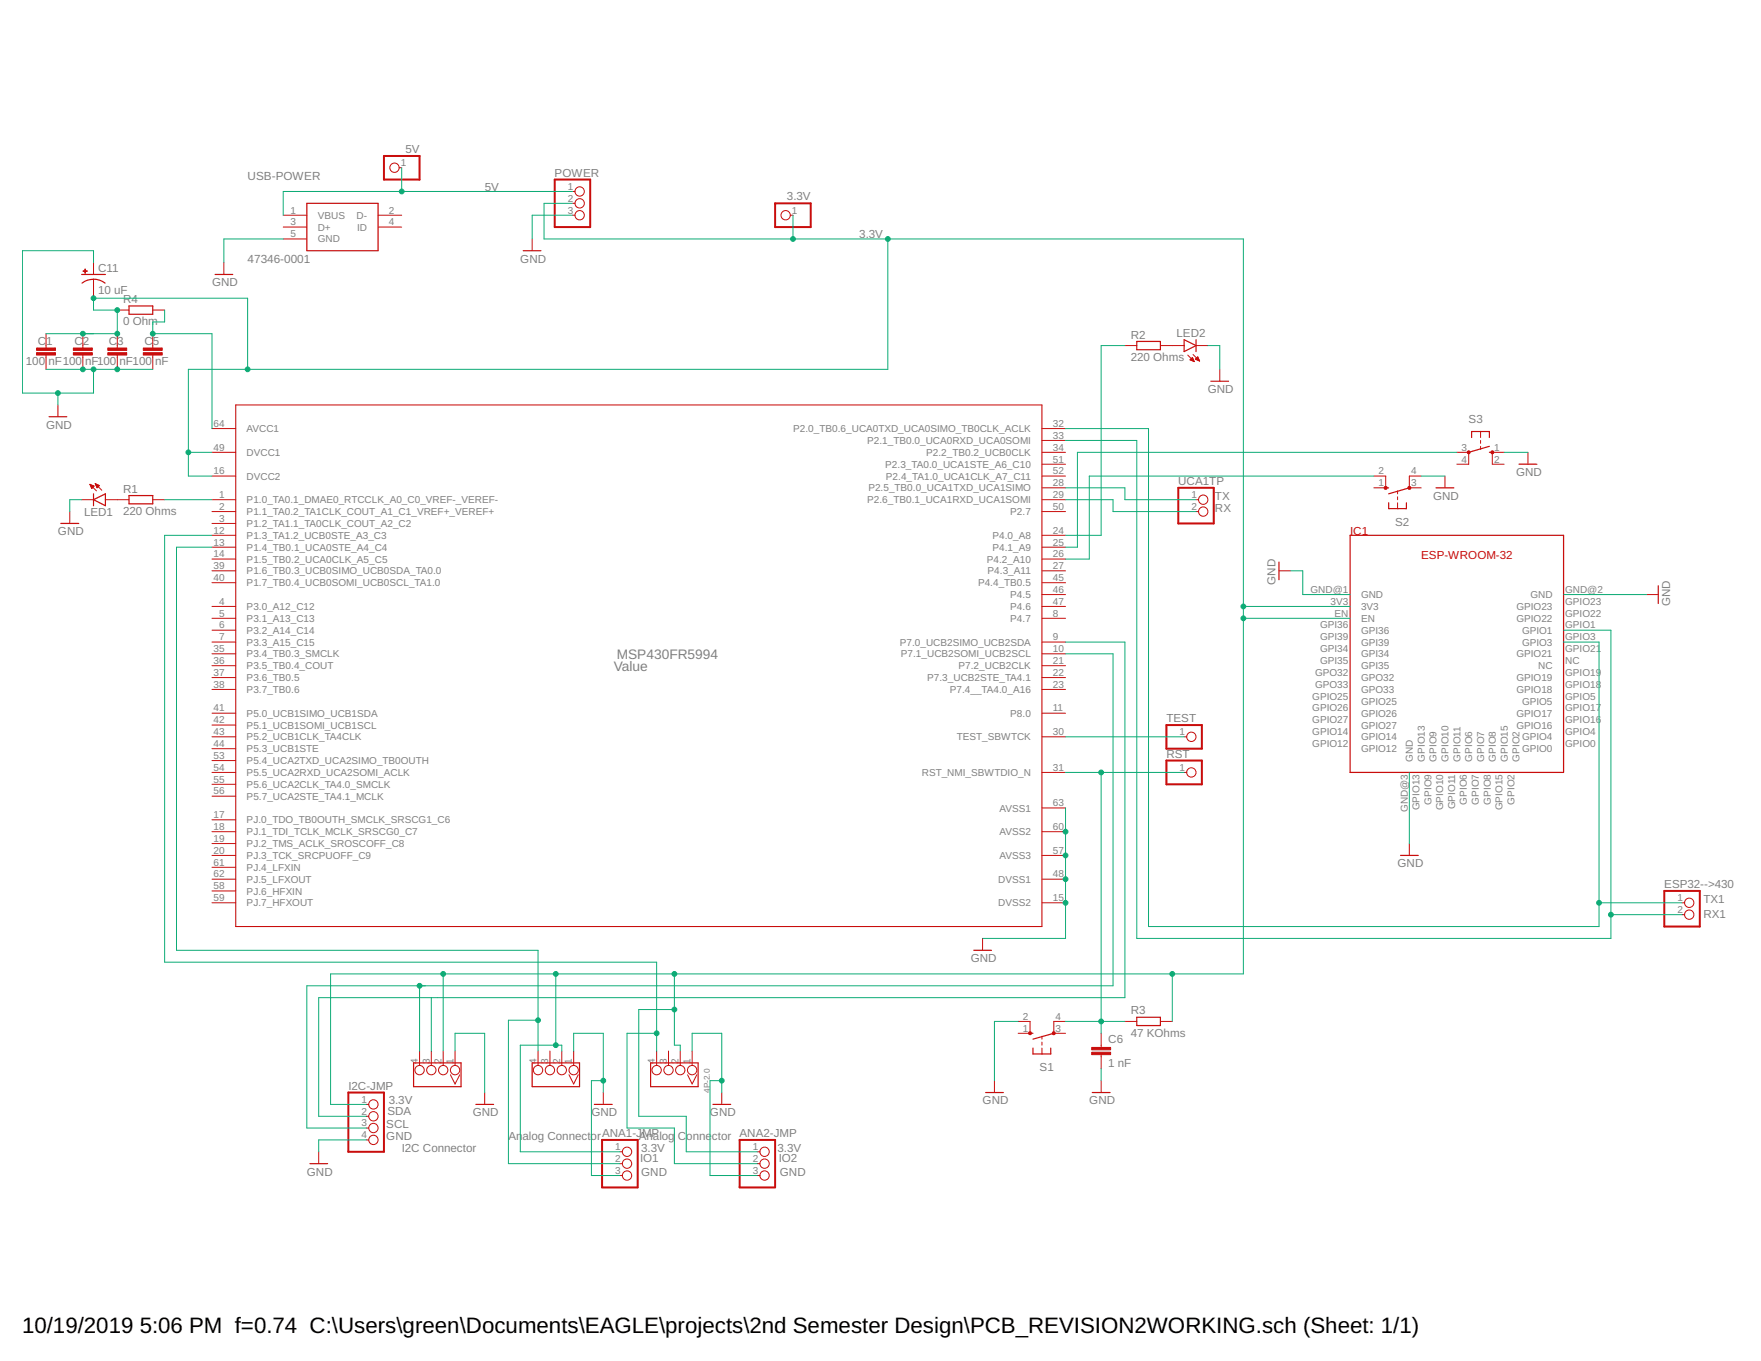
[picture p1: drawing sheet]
<svg xmlns="http://www.w3.org/2000/svg" width="279mm" height="216mm" viewBox="0 0 279 216" stroke-linecap="round" stroke-linejoin="round" font-family="sans-serif">
<g fill="none" stroke="#c90d0c" stroke-width=".16">
<path d="M44.9 34.1h3.8M44.9 36h3.8M44.9 37.9h3.8M60 34.1h3.7M60 36h3.7M63.3 26.6h.4M84.4 37.9v1.9M90.8 34.1h.4M90.8 30.4h.4M90.8 32.3h.4M125.4 34.1h.4M7.3 52.9v2.3"/>
<path d="M7.3 56.3v2.3M13.1 52.9v2.3M13.1 56.3v2.3M14.8 41.7v1.8M14.8 44.3v3M18.6 52.9v2.3M18.6 56.3v2.3M18.6 49.2h1.9M24.2 52.9v2.3M24.2 56.3v2.3M24.2 49.2h1.9M35.5 41.7v1.8"/>
<path d="M178.5 54.8h1.9M184.1 54.8h3.8M188.4 56.3l1.1 1.1M188.8 57h.5M188.9 57.1h.5M188.9 57h.4M189 56.9h.3M189.1 57.2h.3M189.1 56.8h.1M189.2 56.7l-.4 .4 .7 .3M189.2 56.7l.3 .7M189.2 56.7h.1"/>
<path d="M189.3 56.2l1 1.1M189.3 57.3h.1M189.7 57l.3-.4 .3 .7zM189.7 57h.5M189.8 54.8h1.8M189.8 56.9h.4M189.8 57h.4M189.8 56.8h.3M189.9 56.7h.2M190 57.1h.3M190 56.6h.1M190.2 57.2h.1"/>
<path d="M193.5 58.6v1.9M9.2 64.2v1.9M13 79.3h1.8M14.3 76.8l1 1.1M14.3 76.8l.6 .3-.3 .4M14.3 76.8l.3 .7M14.3 76.9h.2M14.4 77h.2M14.4 77.1h.4M14.4 77.2h.5M14.4 77.2h.4M14.5 77.3h.2"/>
<path d="M14.5 77.4h.1M14.5 77.5h.1M15.1 76.7l1.1 1.1M15.1 76.7l.7 .3-.4 .4zM15.1 76.8h.1M15.2 76.8h.1M15.2 76.9h.3M15.2 77h.5M15.3 77.1h.4M15.3 77.2h.3M15.4 77.3h.1M16.7 79.3h3.8"/>
<path d="M24.2 79.3h1.9M33.6 79.3h3.8M33.6 75.5h3.8M33.6 68h3.8M33.6 71.8h3.8M165.3 79.3h3.8M165.3 75.5h3.8M165.3 77.4h3.8M165.3 68h3.8M165.3 69.9h3.8M165.3 71.8h3.8M165.3 73.6h3.8"/>
<path d="M189.8 79.3h.4M218 75.5h1.9v1.9h-1.9M221.7 77.9v.4M221.7 78.8v.5M221.7 79.8v.9M225.5 75.5h-1.9v1.9h1.9M229.3 75.5v1.9M231.1 71.8h1.9v1.8h-1.9M234.9 68.5v.9M234.9 69.9v.4M234.9 70.8v.5M238.7 71.8h-1.9v1.8h1.9"/>
<path d="M242.4 71.8v1.8M11.1 81.2v1.8M33.6 81.2h3.8M33.6 83h3.8M33.6 96.2h3.8M33.6 98.1h3.8M33.6 100h3.8M33.6 84.9h3.8M33.6 86.8h3.8M33.6 88.7h3.8M33.6 90.6h3.8M33.6 92.4h3.8"/>
<path d="M165.3 81.2h3.8M165.3 96.2h3.8M165.3 98.1h3.8M165.3 84.9h3.8M165.3 86.8h3.8M165.3 88.7h3.8M165.3 90.6h3.8M165.3 92.4h3.8M165.3 94.3h3.8M189.8 81.2h.4M202.9 90.6h1.9M261.2 94.3h1.9"/>
<path d="M33.6 101.9h3.8M33.6 103.7h3.8M33.6 113.1h3.8M33.6 105.6h3.8M33.6 107.5h3.8M33.6 109.4h3.8M33.6 116.9h3.8M33.6 115h3.8M33.6 118.8h3.8M165.3 101.9h3.8M165.3 103.7h3.8M165.3 113.1h3.8"/>
<path d="M165.3 105.6h3.8M165.3 107.5h3.8M165.3 109.4h3.8M165.3 116.9h3.8M187.9 116.9h.4M33.6 130h3.8M33.6 131.9h3.8M33.6 133.8h3.8M33.6 135.7h3.8M33.6 122.5h3.8M33.6 139.5h3.8M33.6 120.6h3.8"/>
<path d="M33.6 124.4h3.8M33.6 126.3h3.8M33.6 137.6h3.8M165.3 131.9h3.8M165.3 135.7h3.8M165.3 122.5h3.8M165.3 139.5h3.8M165.3 128.2h3.8M187.9 122.5h.4M223.6 133.8v1.9M33.6 143.2h3.8M33.6 141.3h3.8"/>
<path d="M155.9 148.9v1.8M165.3 143.2h3.8M266.9 143.2h.4M266.9 145.1h.4M58.1 175.2h.4M58.1 177.1h.4M58.1 178.9h.4M66.6 166.7v2.3M68.4 166.7v2.3M70.3 166.7v2.3M71.5 170.5l.7 1.5 .7-1.5M72.2 166.7v2.3"/>
<path d="M76.9 173.3v1.9M85.4 166.7v2.3M87.2 166.7v2.3M89.1 166.7v2.3M90.3 170.5l.7 1.5 .7-1.5M91 166.7v2.3M95.7 173.3v1.9M104.2 166.7v2.3M106.1 166.7v2.3M107.9 166.7v2.3M109.1 170.5l.7 1.5 .8-1.5M109.8 166.7v2.3"/>
<path d="M114.5 173.3v1.9M157.8 171.4v1.9M161.5 162h1.9v1.9h-1.9M165.3 164.4v.4M165.3 165.3v.5M165.3 166.3v.9M169.1 162h-1.9v1.9h1.9M174.7 163.9v2.3M174.7 167.3v2.2M174.7 171.4v1.9M178.5 162h1.9M184.1 162h1.9"/>
<path d="M50.6 182.7v1.9M58.1 180.8h.4M98.3 182.7h.5M98.3 184.6h.5M98.3 186.5h.5M120.2 182.7h.4M120.2 184.6h.4M120.2 186.5h.4"/>
<circle cx="62.6" cy="26.6" r=".74"/>
<circle cx="92" cy="30.4" r=".74"/>
<circle cx="92" cy="32.3" r=".74"/>
<circle cx="92" cy="34.1" r=".74"/>
<circle cx="124.7" cy="34.1" r=".74"/>
<circle cx="190.9" cy="79.3" r=".74"/>
<circle cx="190.9" cy="81.2" r=".74"/>
<circle cx="189" cy="116.9" r=".74"/>
<circle cx="189" cy="122.5" r=".74"/>
<circle cx="268" cy="145.1" r=".74"/>
<circle cx="268" cy="143.2" r=".74"/>
<circle cx="59.2" cy="177.1" r=".74"/>
<circle cx="59.2" cy="178.9" r=".74"/>
<circle cx="59.2" cy="175.2" r=".74"/>
<circle cx="66.6" cy="169.8" r=".74"/>
<circle cx="68.4" cy="169.8" r=".74"/>
<circle cx="70.3" cy="169.8" r=".74"/>
<circle cx="72.2" cy="169.8" r=".74"/>
<circle cx="85.4" cy="169.8" r=".74"/>
<circle cx="87.2" cy="169.8" r=".74"/>
<circle cx="89.1" cy="169.8" r=".74"/>
<circle cx="91" cy="169.8" r=".74"/>
<circle cx="104.2" cy="169.8" r=".74"/>
<circle cx="106.1" cy="169.8" r=".74"/>
<circle cx="107.9" cy="169.8" r=".74"/>
<circle cx="109.8" cy="169.8" r=".74"/>
<circle cx="59.2" cy="180.8" r=".74"/>
<circle cx="99.5" cy="186.5" r=".74"/>
<circle cx="99.5" cy="182.7" r=".74"/>
<circle cx="99.5" cy="184.6" r=".74"/>
<circle cx="121.3" cy="182.7" r=".74"/>
<circle cx="121.3" cy="186.5" r=".74"/>
<circle cx="121.3" cy="184.6" r=".74"/>
</g>
<path d="M37.4 64.2h127.9v82.8h-127.9z" fill="none" stroke="#c90d0c" stroke-width=".17"/>
<g fill="none" stroke="#c90d0c" stroke-width=".19">
<path d="M48.7 32.3h11.3v7.5h-11.3zM83 39.8h2.8M13 43.5h3.7M14.8 44.3a3.1 3.1 0 0 1 1.9 .6M14.8 44.3a2.79 2.79 0 0 0-1.8 .6M20.5 48.5h3.7v1.3h-3.7zM34.1 43.5h2.8M180.4 54.2h3.7v1.3h-3.7zM187.9 53.9l1.9 .9-1.9 1zM189.8 53.9v1.9M7.8 66.1h2.8M14.8 79.3l1.9-1v1.9z"/>
<path d="M14.8 78.3v1.9M20.5 78.6h3.7v1.3h-3.7zM192.1 60.5h2.8M219.9 77.4h.4M220.3 79.8v.9h2.8v-.9M223.6 77.4l-3.3 .9M227.8 77.4h2.9M233.5 69.4v-.9h2.8v.9M236.3 71.8h.5M236.3 70.8l-3.3 1M241 73.6h2.8M9.7 83h2.8"/>
<path d="M202.9 89.2v2.8M214.2 84.9h33.9v37.6h-33.9zM263.1 92.9v2.8M222.2 135.7h2.8M154.5 150.7h2.8M65.6 168.6h7.6v3.8h-7.6zM75.5 175.2h2.8M84.4 168.6h7.5v3.8h-7.5zM94.3 175.2h2.8M103.2 168.6h7.6v3.8h-7.6zM113.1 175.2h2.8M156.4 173.3h2.8"/>
<path d="M163.4 163.9h.5M163.9 166.3v.9h2.8v-.9M167.2 163.9l-3.3 .9M173.3 173.3h2.8M180.4 161.4h3.7v1.3h-3.7zM49.2 184.6h2.8"/>
</g>
<path d="M60.9 24.7h5.7v3.8h-5.7zM88 28.5h5.6v7.5h-5.6zM123 32.3h5.6v3.7h-5.6zM186.9 77.4h5.7v5.6h-5.7zM185.1 115h5.6v3.8h-5.6zM185.1 120.6h5.6v3.8h-5.6zM264.1 141.3h5.6v5.7h-5.6zM55.3 173.3h5.6v9.4h-5.6zM95.5 180.8h5.7v7.6h-5.7zM117.3 180.8h5.7v7.6h-5.7z" fill="none" stroke="#c90d0c" stroke-width=".32"/>
<g fill="#c90d0c" stroke="#c90d0c" stroke-width=".16">
<path d="M167 163.7h.4v.4h-.4z" fill-rule="evenodd"/>
<path d="M163.3 163.7h.3v.4h-.3l-.1-.2z" fill-rule="evenodd"/>
<path d="M223.4 77.2h.4v.4h-.4z" fill-rule="evenodd"/>
<path d="M219.7 77.2h.3v.4h-.3z" fill-rule="evenodd"/>
<path d="M236.6 71.6l.2-.1 .2 .1v.3h-.4z" fill-rule="evenodd"/>
<circle cx="233" cy="71.7" r=".25"/>
</g>
<g fill="#c90d0c" stroke="#c90d0c" stroke-width=".16">
<path d="M13.2 43h.6v.1h-.6z"/>
<path d="M13.5 42.7v.6z"/>
<path d="M5.8 55.9h3v.4h-3z"/>
<path d="M5.8 55.2h3v.4h-3z"/>
<path d="M11.6 55.9h3v.4h-3z"/>
<path d="M11.6 55.2h3v.4h-3z"/>
<path d="M17.1 55.9h3v.4h-3z"/>
<path d="M17.1 55.2h3v.4h-3z"/>
<path d="M22.7 55.9h3v.4h-3z"/>
<path d="M22.7 55.2h3v.4h-3z"/>
<path d="M173.2 166.9h3v.4h-3z"/>
<path d="M173.2 166.2h3v.3h-3z"/>
</g>
<g fill="none" stroke="#0dab76" stroke-width=".16">
<path d="M44.9 37.9h-9.4v3.8M63.7 26.6v3.8M90.8 32.3h-4.5v5.6h111v116.6h-144.8v20.7h5.6M90.8 34.1h-6.4v3.8M90.8 30.4h-45.9v3.7M125.8 34.1v3.8M140.9 37.9v20.7h-111v16.9h3.7M7.3 58.6h16.9M7.3 52.9h11.3v-3.7h-3.8v-1.9h24.5v11.3M14.8 41.7v-1.9h-11.2v22.6h11.2v-3.8M26.1 49.2v1.9h-1.9v1.8h9.4v15.1M178.5 54.8h-3.8v30.1h-5.6"/>
<path d="M191.6 54.8h1.9v3.8M9.2 62.4v1.8M13 79.3h-1.9v1.9M26.1 79.3h7.5M29.9 71.8h3.7M169.1 79.3h7.5v1.9h13.2M169.1 77.4h9.4v1.9h11.3M169.1 69.9h11.3v79h75.2v-48.9h-7.5M169.1 68h13.1v79h71.5v-45.1h-5.6M218 75.5h-45.2v13.2h-3.7M225.5 75.5h3.8M231.1 71.8h-60.2v15h-1.8"/>
<path d="M238.7 71.8h3.7M33.6 84.9h-7.5v67.7h78.1v14.1M33.6 86.8h-5.6v63.9h57.4v16M197.3 96.2h16.9M197.3 98.1h16.9M204.8 90.6h1.9v3.7h7.5M248.1 94.3h13.1M169.1 101.9h9.4v56.4h-127.9v18.8h7.5M169.1 103.7h7.5v52.7h-127.9v22.5h9.4M169.1 116.9h18.8M169.1 128.2v20.7h-13.2M169.1 122.5h18.8"/>
<path d="M174.7 122.5v41.4M223.6 122.5v11.3M66.6 156.4v10.3M68.4 158.3v8.4M70.3 154.5v12.2M88.2 154.5v11.3M107 154.5v11.3h.9v.9M186 154.5v7.5M253.7 143.2h13.2M255.6 145.1h11.3M72.2 166.7v-2.8h4.7v9.4M85.4 161.8h-4.7v22.8h17.6"/>
<path d="M89.1 166.7v-.9h-6.6v16.9h15.8M91 166.7v-2.8h4.7v9.4M95.7 171.4h-1.9v15.1h4.5M104.2 163.9h-4.7v15h7.5v5.7h13.2M107 160.1h-5.7v17h7.6v5.6h11.3M109.8 166.7v-2.8h4.7v9.4M114.5 171.4h-1.9v15.1h7.6M161.5 162h-3.7v9.4M169.1 162h9.4M174.7 169.5v1.9M58.1 180.8h-7.5v1.9"/>
</g>
<g fill="#0dab76" stroke="#0dab76" stroke-width=".16">
<circle cx="95.7" cy="171.4" r=".38"/>
<circle cx="114.5" cy="171.4" r=".38"/>
<circle cx="169.1" cy="131.9" r=".38"/>
<circle cx="169.1" cy="135.7" r=".38"/>
<circle cx="169.1" cy="139.5" r=".38"/>
<circle cx="169.1" cy="143.2" r=".38"/>
<circle cx="14.8" cy="58.6" r=".38"/>
<circle cx="9.2" cy="62.4" r=".38"/>
<circle cx="13.1" cy="58.6" r=".38"/>
<circle cx="18.6" cy="58.6" r=".38"/>
<circle cx="197.3" cy="96.2" r=".38"/>
<circle cx="197.3" cy="98.1" r=".38"/>
<circle cx="186" cy="154.5" r=".38"/>
<circle cx="88.2" cy="154.5" r=".38"/>
<circle cx="107" cy="154.5" r=".38"/>
<circle cx="107" cy="160.1" r=".38"/>
<circle cx="29.9" cy="71.8" r=".38"/>
<circle cx="39.3" cy="58.6" r=".38"/>
<circle cx="13.1" cy="52.9" r=".38"/>
<circle cx="14.8" cy="47.3" r=".38"/>
<circle cx="88.2" cy="165.8" r=".38"/>
<circle cx="140.9" cy="37.9" r=".38"/>
<circle cx="18.6" cy="52.9" r=".38"/>
<circle cx="125.8" cy="37.9" r=".38"/>
<circle cx="18.6" cy="49.2" r=".38"/>
<circle cx="70.3" cy="154.5" r=".38"/>
<circle cx="255.6" cy="145.1" r=".38"/>
<circle cx="253.7" cy="143.2" r=".38"/>
<circle cx="66.6" cy="156.4" r=".38"/>
<circle cx="104.2" cy="163.9" r=".38"/>
<circle cx="174.7" cy="162" r=".38"/>
<circle cx="174.7" cy="122.5" r=".38"/>
<circle cx="24.2" cy="52.9" r=".38"/>
<circle cx="85.4" cy="161.8" r=".38"/>
<circle cx="63.7" cy="30.4" r=".38"/>
</g>
<g font-size="3.5">
<text x="3.5" y="211.4">10/19/2019</text>
<text x="22.2" y="211.4">5:06 PM f=0.74 C:\Users\green\Documents\EAGLE\projects\2nd Semester Design\PCB_REVISION2WORKING.sch (Sheet: 1/1)</text>
</g>
<g font-size="2.2" fill="#808080">
<text x="97.4" y="106.4">Value</text>
<text x="97.9" y="104.5">MSP430FR5994</text>
</g>
<g font-size="1.9" fill="#808080">
<text x="39.3" y="28.5">USB-POWER</text>
<text x="39.3" y="41.7">47346-0001</text>
</g>
<g font-size="1.8" fill="#808080">
<text x="64.3" y="24.3">5V</text>
<text x="88" y="28">POWER</text>
<text x="76.9" y="30.4">5V</text>
<text x="124.9" y="31.8">3.3V</text>
<text x="82.5" y="41.7">GND</text>
<text x="136.3" y="37.7">3.3V</text>
<text x="15.6" y="46.6">10 uF</text>
<text x="15.6" y="43.1">C11</text>
<text x="33.6" y="45.4">GND</text>
<text x="19.5" y="51.6">0 Ohm</text>
<text x="19.5" y="48.1">R4</text>
<text x="179.4" y="53.7">R2</text>
<text x="186.7" y="53.5">LED2</text>
<text x="4.1" y="57.9">100 nF100 nF100 nF100 nF</text>
<text x="6" y="54.7">C1</text>
<text x="11.8" y="54.7">C2</text>
<text x="17.3" y="54.7">C3</text>
<text x="22.9" y="54.7">C5</text>
<text x="179.4" y="57.3">220 Ohms</text>
<text x="191.6" y="62.3">GND</text>
<text x="7.3" y="68">GND</text>
<text x="233" y="67.1">S3</text>
<text x="186.9" y="76.9">UCA1TP</text>
<text x="240.5" y="75.5">GND</text>
<text x="13.3" y="81.9">LED1</text>
<text x="19.5" y="81.7">220 Ohms</text>
<text x="19.5" y="78.2">R1</text>
<text x="192.8" y="79.3">TX</text>
<text x="192.8" y="81.2">RX</text>
<text x="221.4" y="83.4">S2</text>
<text x="227.4" y="79.3">GND</text>
<text x="9.2" y="84.9">GND</text>
<text x="202.4" y="92.8" transform="rotate(-90 202.4 92.8)">GND</text>
<text x="265" y="96.2" transform="rotate(-90 265 96.2)">GND</text>
<text x="185.1" y="114.5">TEST</text>
<text x="185.1" y="120.2">RST</text>
<text x="221.7" y="137.6">GND</text>
<text x="264.1" y="140.9">ESP32--&gt;430</text>
<text x="270.3" y="143.2">TX1</text>
<text x="270.3" y="145.7">RX1</text>
<text x="154" y="152.6">GND</text>
<text x="179.4" y="160.9">R3</text>
<text x="175.8" y="165.5">C6</text>
<text x="179.4" y="164.5">47 KOhms</text>
<text x="55.3" y="172.8">I2C-JMP</text>
<text x="164.9" y="169.9">S1</text>
<text x="175.8" y="169.3">1 nF</text>
<text x="61.3" y="179">SCL</text>
<text x="61.5" y="176.9">SDA</text>
<text x="61.7" y="175.2">3.3V</text>
<text x="75" y="177.1">GND</text>
<text x="93.8" y="177.1">GND</text>
<text x="112.6" y="177.1">GND</text>
<text x="155.9" y="175.2">GND</text>
<text x="172.8" y="175.2">GND</text>
<text x="61.3" y="180.8">GND</text>
<text x="63.7" y="182.7">I2C Connector</text>
<text x="80.7" y="180.8">An</text>
<text x="82.9" y="180.8">alog Connector</text>
<text x="95.5" y="180.4">ANA1-JMP</text>
<text x="101.4" y="180.8">Analog</text>
<text x="101.5" y="184.4">IO1</text>
<text x="101.7" y="182.7">3.3V</text>
<text x="107.6" y="180.8">C</text>
<text x="108.9" y="180.8">onne</text>
<text x="113" y="180.8">ctor</text>
<text x="117.3" y="180.4">ANA2-JMP</text>
<text x="123.4" y="182.7">3.3V</text>
<text x="123.5" y="184.4">IO2</text>
<text x="48.7" y="186.5">GND</text>
<text x="101.7" y="186.5">GND</text>
<text x="123.7" y="186.5">GND</text>
</g>
<g font-size="1.8" fill="#c90d0c">
<text x="214.2" y="84.9">IC1</text>
<text x="225.5" y="88.7">ESP-WROOM-32</text>
</g>
<g font-size="1.6" fill="#808080">
<text x="63.6" y="26.4">1</text>
<text x="46.1" y="33.9">1</text>
<text x="46.1" y="35.8">3</text>
<text x="50.4" y="34.7">VBUS</text>
<text x="56.6" y="34.7">D-</text>
<text x="61.7" y="33.9">2</text>
<text x="61.7" y="35.8">4</text>
<text x="90.1" y="30.1">1</text>
<text x="90.1" y="32">2</text>
<text x="90.1" y="33.9">3</text>
<text x="125.7" y="33.9">1</text>
<text x="46.1" y="37.6">5</text>
<text x="50.4" y="36.6">D+</text>
<text x="50.4" y="38.5">GND</text>
<text x="56.7" y="36.6">ID</text>
<text x="33.9" y="71.5">49</text>
<text x="33.9" y="67.7">64</text>
<text x="39.1" y="68.6">AVCC1</text>
<text x="125.9" y="68.5">P2.0_TB0.6_UCA0TXD_UCA0SIMO_TB0CLK_ACLK</text>
<text x="137.6" y="70.4">P2.1_TB0.0_UCA0RXD_UCA0SOMI</text>
<text x="167" y="67.7">32</text>
<text x="167" y="69.6">33</text>
<text x="167" y="71.5">34</text>
<text x="231.9" y="71.5">3</text>
<text x="237" y="71.5">1</text>
<text x="33.9" y="75.3">16</text>
<text x="39.1" y="76.1">DVCC2</text>
<text x="39.1" y="72.3">DVCC1</text>
<text x="137.8" y="78">P2.5_TB0.0_UCA1TXD_UCA1SIMO</text>
<text x="140.5" y="74.2">P2.3_TA0.0_UCA1STE_A6_C10</text>
<text x="140.6" y="76.1">P2.4_TA1.0_UCA1CLK_A7_C11</text>
<text x="147" y="72.3">P2.2_TB0.2_UCB0CLK</text>
<text x="167" y="77.1">28</text>
<text x="167" y="73.4">51</text>
<text x="167" y="75.3">52</text>
<text x="218.7" y="77.1">1</text>
<text x="218.7" y="75.3">2</text>
<text x="223.9" y="77.1">3</text>
<text x="223.9" y="75.3">4</text>
<text x="231.9" y="73.4">4</text>
<text x="237" y="73.4">2</text>
<text x="34.8" y="79">1</text>
<text x="34.8" y="80.9">2</text>
<text x="34.8" y="82.8">3</text>
<text x="39.1" y="79.8">P1.0_TA0.1_DMAE0_RTCCLK_A0_C0_VREF-_VEREF-</text>
<text x="39.1" y="81.7">P1.1_TA0.2_TA1CLK_COUT_A1_C1_VREF+_VEREF+</text>
<text x="39.1" y="83.6">P1.2_TA1.1_TA0CLK_COUT_A2_C2</text>
<text x="137.6" y="79.8">P2.6_TB0.1_UCA1RXD_UCA1SOMI</text>
<text x="160.3" y="81.7">P2.7</text>
<text x="167" y="79">29</text>
<text x="167" y="80.9">50</text>
<text x="189" y="79">1</text>
<text x="189" y="80.9">2</text>
<text x="33.9" y="84.7">12</text>
<text x="33.9" y="86.5">13</text>
<text x="33.9" y="88.4">14</text>
<text x="39.1" y="85.5">P1.3_TA1.2_UCB0STE_A3_C3</text>
<text x="39.1" y="87.4">P1.4_TB0.1_UCA0STE_A4_C4</text>
<text x="39.1" y="89.2">P1.5_TB0.2_UCA0CLK_A5_C5</text>
<text x="156.6" y="89.2">P4.2_A10</text>
<text x="157.5" y="85.5">P4.0_A8</text>
<text x="157.5" y="87.4">P4.1_A9</text>
<text x="167" y="84.7">24</text>
<text x="167" y="86.5">25</text>
<text x="167" y="88.4">26</text>
<text x="33.9" y="90.3">39</text>
<text x="33.9" y="92.2">40</text>
<text x="34.8" y="95.9">4</text>
<text x="39.1" y="91.1">P1.6_TB0.3_UCB0SIMO_UCB0SDA_TA0.0</text>
<text x="39.1" y="93">P1.7_TB0.4_UCB0SOMI_UCB0SCL_TA1.0</text>
<text x="155.2" y="93">P4.4_TB0.5</text>
<text x="156.7" y="91.1">P4.3_A11</text>
<text x="160.3" y="94.9">P4.5</text>
<text x="167" y="90.3">27</text>
<text x="167" y="92.2">45</text>
<text x="167" y="94.1">46</text>
<text x="167" y="95.9">47</text>
<text x="207.9" y="94.1">GND@1</text>
<text x="211.1" y="95.9">3V3</text>
<text x="215.9" y="94.9">GND</text>
<text x="242.8" y="94.9">GND</text>
<text x="248.3" y="95.9">GPIO23</text>
<text x="248.3" y="94.1">GND@2</text>
<text x="34.8" y="97.8">5</text>
<text x="34.8" y="99.7">6</text>
<text x="34.8" y="101.6">7</text>
<text x="39.1" y="96.8">P3.0_A12_C12</text>
<text x="39.1" y="98.6">P3.1_A13_C13</text>
<text x="39.1" y="100.5">P3.2_A14_C14</text>
<text x="160.3" y="98.6">P4.7</text>
<text x="160.3" y="96.8">P4.6</text>
<text x="167" y="97.8">8</text>
<text x="167" y="101.6">9</text>
<text x="209.4" y="99.7">GPI36</text>
<text x="209.4" y="101.6">GPI39</text>
<text x="211.7" y="97.8">EN</text>
<text x="215.9" y="96.8">3V3</text>
<text x="215.9" y="98.6">EN</text>
<text x="215.9" y="100.5">GPI36</text>
<text x="240.6" y="98.6">GPIO22</text>
<text x="240.6" y="96.8">GPIO23</text>
<text x="241.5" y="100.5">GPIO1</text>
<text x="248.3" y="101.6">GPIO3</text>
<text x="248.3" y="99.7">GPIO1</text>
<text x="248.3" y="97.8">GPIO22</text>
<text x="33.9" y="103.5">35</text>
<text x="33.9" y="105.3">36</text>
<text x="33.9" y="107.2">37</text>
<text x="39.1" y="102.4">P3.3_A15_C15</text>
<text x="39.1" y="104.3">P3.4_TB0.3_SMCLK</text>
<text x="39.1" y="106.2">P3.5_TB0.4_COUT</text>
<text x="142.8" y="102.4">P7.0_UCB2SIMO_UCB2SDA</text>
<text x="142.9" y="104.3">P7.1_UCB2SOMI_UCB2SCL</text>
<text x="152.1" y="106.2">P7.2_UCB2CLK</text>
<text x="167" y="103.5">10</text>
<text x="167" y="105.3">21</text>
<text x="167" y="107.2">22</text>
<text x="208.7" y="107.2">GPO32</text>
<text x="209.4" y="103.5">GPI34</text>
<text x="209.4" y="105.3">GPI35</text>
<text x="215.9" y="102.4">GPI39</text>
<text x="215.9" y="104.3">GPI34</text>
<text x="215.9" y="106.2">GPI35</text>
<text x="240.6" y="104.3">GPIO21</text>
<text x="241.5" y="102.4">GPIO3</text>
<text x="244" y="106.2">NC</text>
<text x="248.3" y="107.2">GPIO19</text>
<text x="248.3" y="105.3">NC</text>
<text x="248.3" y="103.5">GPIO21</text>
<text x="33.9" y="109.1">38</text>
<text x="33.9" y="112.9">41</text>
<text x="39.1" y="108.1">P3.6_TB0.5</text>
<text x="39.1" y="109.9">P3.7_TB0.6</text>
<text x="39.1" y="113.7">P5.0_UCB1SIMO_UCB1SDA</text>
<text x="147.1" y="108">P7.3_UCB2STE_TA4.1</text>
<text x="150.7" y="109.9">P7.4__TA4.0_A16</text>
<text x="160.3" y="113.7">P8.0</text>
<text x="167" y="112.9">11</text>
<text x="167" y="109.1">23</text>
<text x="208.2" y="111">GPIO25</text>
<text x="208.2" y="112.9">GPIO26</text>
<text x="208.7" y="109.1">GPO33</text>
<text x="215.9" y="108.1">GPO32</text>
<text x="215.9" y="109.9">GPO33</text>
<text x="215.9" y="111.8">GPIO25</text>
<text x="215.9" y="113.7">GPIO26</text>
<text x="240.6" y="113.7">GPIO17</text>
<text x="240.6" y="109.9">GPIO18</text>
<text x="240.6" y="108">GPIO19</text>
<text x="241.5" y="111.8">GPIO5</text>
<text x="248.3" y="112.9">GPIO17</text>
<text x="248.3" y="111">GPIO5</text>
<text x="248.3" y="109.1">GPIO18</text>
<text x="33.9" y="114.7">42</text>
<text x="33.9" y="116.6">43</text>
<text x="33.9" y="118.5">44</text>
<text x="39.1" y="115.6">P5.1_UCB1SOMI_UCB1SCL</text>
<text x="39.1" y="117.5">P5.2_UCB1CLK_TA4CLK</text>
<text x="39.1" y="119.3">P5.3_UCB1STE</text>
<text x="151.8" y="117.4">TEST_SBWTCK</text>
<text x="167" y="116.6">30</text>
<text x="187.1" y="116.6">1</text>
<text x="208.2" y="114.7">GPIO27</text>
<text x="208.2" y="116.6">GPIO14</text>
<text x="208.2" y="118.5">GPIO12</text>
<text x="215.9" y="115.6">GPIO27</text>
<text x="215.9" y="117.5">GPIO14</text>
<text x="215.9" y="119.3">GPIO12</text>
<text x="240.6" y="115.6">GPIO16</text>
<text x="241.5" y="119.3">GPIO0</text>
<text x="241.5" y="117.4">GPIO4</text>
<text x="248.3" y="118.5">GPIO0</text>
<text x="248.3" y="116.6">GPIO4</text>
<text x="248.3" y="114.7">GPIO16</text>
<text x="33.9" y="120.4">53</text>
<text x="33.9" y="122.3">54</text>
<text x="33.9" y="124.1">55</text>
<text x="39.1" y="121.2">P5.4_UCA2TXD_UCA2SIMO_TB0OUTH</text>
<text x="39.1" y="123.1">P5.5_UCA2RXD_UCA2SOMI_ACLK</text>
<text x="39.1" y="125">P5.6_UCA2CLK_TA4.0_SMCLK</text>
<text x="146.3" y="123.1">RST_NMI_SBWTDIO_N</text>
<text x="167" y="122.3">31</text>
<text x="187.1" y="122.3">1</text>
<text x="224.2" y="120.8" transform="rotate(-90 224.2 120.8)">GND</text>
<text x="226.1" y="120.8" transform="rotate(-90 226.1 120.8)">GPIO13</text>
<text x="227.9" y="120.8" transform="rotate(-90 227.9 120.8)">GPIO9</text>
<text x="229.8" y="120.8" transform="rotate(-90 229.8 120.8)">GPIO10</text>
<text x="231.7" y="120.8" transform="rotate(-90 231.7 120.8)">GPIO11</text>
<text x="233.6" y="120.8" transform="rotate(-90 233.6 120.8)">GPIO6</text>
<text x="235.5" y="120.8" transform="rotate(-90 235.5 120.8)">GPIO7</text>
<text x="237.3" y="120.8" transform="rotate(-90 237.3 120.8)">GPIO8</text>
<text x="239.2" y="120.8" transform="rotate(-90 239.2 120.8)">GPIO15</text>
<text x="241.1" y="120.8" transform="rotate(-90 241.1 120.8)">GPIO2</text>
<text x="33.9" y="129.8">17</text>
<text x="33.9" y="131.7">18</text>
<text x="33.9" y="126">56</text>
<text x="39.1" y="130.6">PJ.0_TDO_TB0OUTH_SMCLK_SRSCG1_C6</text>
<text x="39.1" y="126.9">P5.7_UCA2STE_TA4.1_MCLK</text>
<text x="158.6" y="128.7">AVSS1</text>
<text x="167" y="131.7">60</text>
<text x="167" y="127.9">63</text>
<text x="223.3" y="128.8" transform="rotate(-90 223.3 128.8)">GND@3</text>
<text x="225.2" y="128.5" transform="rotate(-90 225.2 128.5)">GPIO13</text>
<text x="227.1" y="127.6" transform="rotate(-90 227.1 127.6)">GPIO9</text>
<text x="229" y="128.5" transform="rotate(-90 229 128.5)">GPIO10</text>
<text x="230.9" y="128.4" transform="rotate(-90 230.9 128.4)">GPIO11</text>
<text x="232.8" y="127.6" transform="rotate(-90 232.8 127.6)">GPIO6</text>
<text x="234.6" y="127.6" transform="rotate(-90 234.6 127.6)">GPIO7</text>
<text x="236.5" y="127.6" transform="rotate(-90 236.5 127.6)">GPIO8</text>
<text x="238.4" y="128.5" transform="rotate(-90 238.4 128.5)">GPIO15</text>
<text x="240.3" y="127.6" transform="rotate(-90 240.3 127.6)">GPIO2</text>
<text x="33.9" y="133.6">19</text>
<text x="33.9" y="135.4">20</text>
<text x="33.9" y="137.3">61</text>
<text x="39.1" y="132.5">PJ.1_TDI_TCLK_MCLK_SRSCG0_C7</text>
<text x="39.1" y="134.4">PJ.2_TMS_ACLK_SROSCOFF_C8</text>
<text x="39.1" y="136.3">PJ.3_TCK_SRCPUOFF_C9</text>
<text x="158.6" y="136.3">AVSS3</text>
<text x="158.6" y="132.5">AVSS2</text>
<text x="167" y="135.4">57</text>
<text x="33.9" y="141.1">58</text>
<text x="33.9" y="143">59</text>
<text x="33.9" y="139.2">62</text>
<text x="39.1" y="141.9">PJ.6_HFXIN</text>
<text x="39.1" y="143.8">PJ.7_HFXOUT</text>
<text x="39.1" y="138.1">PJ.4_LFXIN</text>
<text x="39.1" y="140">PJ.5_LFXOUT</text>
<text x="158.4" y="143.8">DVSS2</text>
<text x="158.4" y="140">DVSS1</text>
<text x="167" y="143">15</text>
<text x="167" y="139.2">48</text>
<text x="266.1" y="143">1</text>
<text x="266.1" y="144.8">2</text>
<text x="162.3" y="161.8">2</text>
<text x="167.4" y="161.8">4</text>
<text x="162.3" y="163.6">1</text>
<text x="167.4" y="163.6">3</text>
<text x="66.3" y="168.8" transform="rotate(-90 66.3 168.8)">4</text>
<text x="68.2" y="168.8" transform="rotate(-90 68.2 168.8)">3</text>
<text x="70.1" y="168.8" transform="rotate(-90 70.1 168.8)">2</text>
<text x="71.9" y="168.8" transform="rotate(-90 71.9 168.8)">1</text>
<text x="85.1" y="168.8" transform="rotate(-90 85.1 168.8)">4</text>
<text x="87" y="168.8" transform="rotate(-90 87 168.8)">3</text>
<text x="88.9" y="168.8" transform="rotate(-90 88.9 168.8)">2</text>
<text x="90.7" y="168.8" transform="rotate(-90 90.7 168.8)">1</text>
<text x="103.9" y="168.8" transform="rotate(-90 103.9 168.8)">4</text>
<text x="105.8" y="168.8" transform="rotate(-90 105.8 168.8)">3</text>
<text x="107.7" y="168.8" transform="rotate(-90 107.7 168.8)">2</text>
<text x="109.6" y="168.8" transform="rotate(-90 109.6 168.8)">1</text>
<text x="57.4" y="174.9">1</text>
<text x="57.4" y="176.8">2</text>
<text x="57.4" y="178.7">3</text>
<text x="57.4" y="180.6">4</text>
<text x="97.6" y="182.5">1</text>
<text x="97.6" y="184.3">2</text>
<text x="119.4" y="182.5">1</text>
<text x="119.4" y="184.3">2</text>
<text x="97.6" y="186.2">3</text>
<text x="119.4" y="186.2">3</text>
</g>
<text font-size="1.3" fill="#808080" x="112.6" y="173.4" transform="rotate(-90 112.6 173.4)">4P-2.0</text>
</svg>
